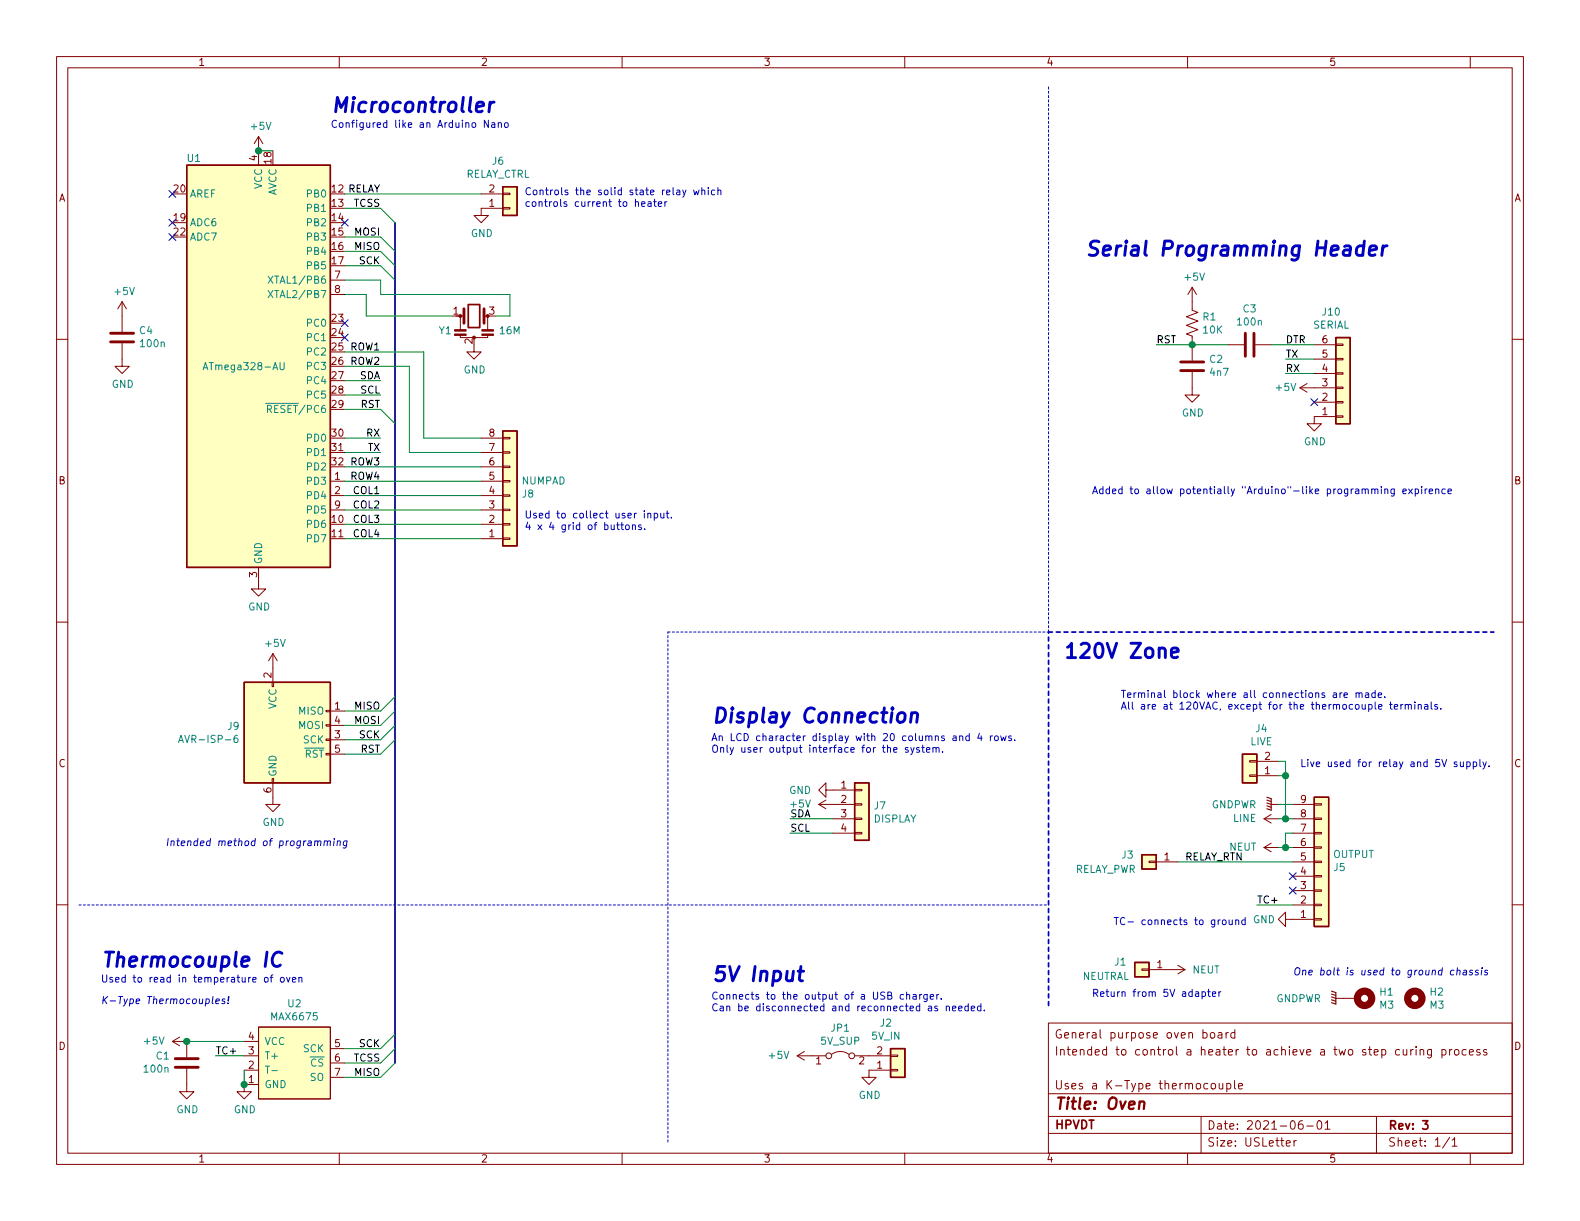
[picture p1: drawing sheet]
<svg xmlns="http://www.w3.org/2000/svg" width="279mm" height="216mm" viewBox="0 0 279 216" stroke-linecap="round" stroke-linejoin="round" font-family="sans-serif">
<g fill="none" stroke="#840000" stroke-width=".18">
<path d="M10 10h259.4v195.9h-259.4zM12 12h255.4v191.9h-255.4zM60 10v2M110 10v2M160 10v2M210 10v2M260 10v2M45.7 24.1l-.7 1.3M45.7 24.1v5.1M45.7 24.1l.8 1.3M85.1 34.3h3.8M88.9 34.2h1.3v.2h-1.3z"/>
<path d="M88.9 36.7h1.3v.3h-1.3zM88.9 36.8h-3.8v1.3h1.3l-1.3 1.3-1.3-1.3h1.3M10 60h2M21.6 53.3l-.8 1.3M21.6 53.3v5.4M21.6 53.3l.8 1.3M58.4 49.5h2.6M58.4 52.1h2.6M80.6 55.9h1.3M81.4 59.2v.5h4.8v-.5M81.4 55.9v2.4M85.7 55.9h.7"/>
<path d="M86.2 55.9v2.5M210.8 50.8v4.1l1 .3-2 .8 2 .8-2 .7 2 .8-2 .8 1 .3v4.4M210.8 50.8l-.7 1.3M210.8 50.8l.8 1.3M267.4 60h2M21.6 60.7v4.1h1.3l-1.3 1.2-1.3-1.2h1.3M83.8 61v1.2h1.3l-1.3 1.3-1.3-1.3h1.3M85.1 77.5h3.8M88.9 79.9h1.3v.2h-1.3zM88.9 77.3h1.3v.3h-1.3zM210.8 65.8v4.1h1.3l-1.3 1.2-1.3-1.2h1.3M217.2 61h2.8"/>
<path d="M222 61h2.8M229.9 68.6l1.2 .7M229.9 68.6h6.3M231.1 67.8l-1.2 .8M232.4 61h3.8M232.4 71.1h3.8M232.4 66h3.8M232.4 63.5h3.8M236.2 63.4h1.3v.2h-1.3zM236.2 60.8h1.3v.3h-1.3zM236.2 65.9h1.3v.3h-1.3zM236.2 71h1.3v.2h-1.3z"/>
<path d="M236.2 73.5h1.3v.3h-1.3zM236.2 68.5h1.3v.2h-1.3zM236.2 73.7h-3.8v1.2h1.3l-1.3 1.3-1.3-1.3h1.3M58.4 90.2h2.6M58.4 87.6h2.6M58.4 85.1h2.6M85.1 95.3h3.8M85.1 92.7h3.8M85.1 90.2h3.8M85.1 87.6h3.8M85.1 85.1h3.8M85.1 82.6h3.8"/>
<path d="M85.1 80h3.8M88.9 82.4h1.3v.3h-1.3zM88.9 85h1.3v.2h-1.3zM88.9 90h1.3v.3h-1.3zM88.9 92.6h1.3v.2h-1.3zM88.9 95.1h1.3v.3h-1.3zM88.9 87.5h1.3v.3h-1.3zM10 110h2M45.7 100.3v3.8h1.3l-1.3 1.3-1.3-1.3h1.3M48.3 115.6l-.8 1.2M48.3 115.6v5.1M48.3 115.6l.7 1.2"/>
<path d="M267.4 110h2M48.1 137.7h.3v.7h-.3zM48.1 120.7h.3v.7h-.3zM48.3 138.4v3.8h1.2l-1.2 1.3-1.3-1.3h1.3M57.7 133.2h.7v.3h-.7zM57.7 130.7h.7v.2h-.7zM57.7 128.1h.7v.3h-.7zM57.7 125.6h.7v.3h-.7zM58.4 125.7h2.6M58.4 130.8h2.6M58.4 128.3h2.6M58.4 133.4h2.6"/>
<path d="M146 139.7v-1.3l-1.2 1.3 1.2 1.3v-1.3h5.1M151.1 139.6h1.3v.2h-1.3zM221 134.5h1.2v.2h-1.2zM221 137h1.2v.3h-1.2zM222.2 137.2h3.9M222.2 134.6h3.9M10 160h2M144.8 142.2l1.2 .8M144.8 142.2h6.3M146 141.5l-1.2 .7M147.3 144.8h3.8M147.3 147.3h3.8"/>
<path d="M151.1 147.2h1.3v.2h-1.3zM151.1 144.7h1.3v.2h-1.3zM151.1 142.1h1.3v.3h-1.3zM203.2 152.3h1.3v.2h-1.3zM204.5 152.4h3.8M223.5 144.8h2.6M223.5 149.9h2.6M223.5 144.8l1.3 .7M223.5 149.9l1.3 .7M224.8 142.2h1.3M224.8 144l-1.3 .8M224.8 149.1l-1.3 .8"/>
<path d="M228.6 142.2h3.8M228.6 144.8h3.8M228.6 147.3h3.8M228.6 157.5h3.8M228.6 154.9h3.8M228.6 152.4h3.8M228.6 149.9h3.8M232.4 147.2h1.3v.2h-1.3zM232.4 144.7h1.3v.2h-1.3zM232.4 142.1h1.3v.3h-1.3zM232.4 149.7h1.3v.3h-1.3zM232.4 154.8h1.3v.3h-1.3z"/>
<path d="M232.4 157.4h1.3v.2h-1.3zM232.4 159.9h1.3v.2h-1.3zM232.4 152.3h1.3v.2h-1.3zM267.4 160h2M201.9 171.3h1.3v.3h-1.3zM203.2 171.5h6.3M208.3 170.7l1.2 .8M209.5 171.5l-1.2 .7M227.3 162.6v-1.3l-1.2 1.3 1.2 1.2v-1.2h5.1M228.6 160h3.8M232.4 162.4h1.3v.3h-1.3zM236.2 176.5h3.8"/>
<path d="M30.5 184.2h2.5v2.7M30.5 184.2l1.2 .7M31.7 183.4l-1.2 .8M33 189v4h1.3l-1.3 1.3-1.3-1.3h1.3M43.2 184.2h2.5M43.2 189.2h2.5M43.2 186.7h2.5M45.7 181.6h12.7v12.7h-12.7zM45.7 191.8h-2.5v1.2h1.2l-1.2 1.3-1.3-1.3h1.3M58.4 185.4h2.6M58.4 188h2.6M58.4 190.5h2.6"/>
<path d="M141 186.7h5M141 186.7l1.2 .8M142.2 185.9l-1.2 .8M147.1 186.4a2.53 2.53 0 0 1 3 0M151.1 186.7h6.4M157.5 186.6h1.2v.2h-1.2zM157.5 189.1h1.2v.3h-1.2zM157.5 189.2h-3.8v1.3h1.2l-1.2 1.3-1.3-1.3h1.3M185.4 180.9h82v23h-82zM185.4 197.4h82M185.4 193.4h82M212.4 197.4v6.5"/>
<path d="M214.1 182.7l.2-.1 .4 .1v.7l-.2 .2-.4-.2zM214.2 191.7l.3-.1 .4 .1v.7l-.2 .2-.5-.2zM215.4 182.7h.6l.1 .9M215.6 191.6l.1 .9 .3 .1 .2-.2M216.1 182.9l-.5 .1-.2 .2 .2 .4 .5-.1M216.2 191.6v1M216.8 182.6v1M216.9 191.6h.5l.3 .2-.2 .7h-.6M216.9 191.6v1.5M217.2 182.6l-.3 .1-.1 .2M218.3 191.1v1.3l.2 .2M218.4 182.7l-.4-.1-.3 .3v.5l.3 .2 .4-.1"/>
<path d="M218.4 182.1v1.5M219 192.1l.7-.2v-.3h-.5l-.2 .2 .1 .7h.6M230.3 198.2a.62 .62 0 0 0-.7 .6l.1 .7 .2 .2 .5-.2 .1-.5-.2-.2h-.4l-.3 .2M231.1 199.1h1.1M233.1 198.2h.3a.94 .94 0 0 1 0 1.5 .82 .82 0 0 1-.3-1.5zM234.3 198.6l.4-.4v1.5M234.3 199.7h.9M243.4 197.4v6.5M247.5 185.6h-.4l-.3 .3v.5l.3 .2 .4-.1M248.1 185.6l.1 .9 .4 .1 .2-.2M248.8 185.6v1M249.5 185.6v1"/>
<path d="M249.9 185.6l-.4 .3M250.4 185.1v.1M250.4 185.6v1M251.1 185.7l.2-.1h.4l.1 1M251.1 185.6v1M253.1 185.6v1.2l-.3 .3-.3-.1M253.1 185.6h-.4l-.3 .3 .1 .5 .2 .2 .4-.1M255 185.6h.4l.3 .3-.1 .5-.2 .2-.4-.1M255 185.6v1.5M256.3 185.6v1M256.8 185.6l-.5 .3M257.3 185.7l.2-.1 .4 .1v.7l-.2 .2-.4-.2z"/>
<path d="M259.3 185.6h-.5l-.3 .3 .1 .5 .2 .2 .5-.1M259.8 186.1l.8-.2-.1-.3h-.5l-.2 .2 .1 .7h.6M261.7 185.6a.37 .37 0 0 0-.6 .2l.1 .2 .5 .1 .1 .2-.3 .3-.4-.1M262.9 185.6h-.4l-.2 .2 .1 .2 .5 .1v.4h-.6M60 203.9v2M110 203.9v2M160 203.9v2M185.4 200.4h82M210 203.9v2M227.5 202.2l.7-.2-.1-.2-.4-.1-.2 .2v.7h.6M228.8 201.7v1M229.2 201.7l-.3 .1-.1 .2"/>
<path d="M256.4 201.1l-1.3 1.9M256.8 201.6l.4-.4v1.5M256.8 202.7h.9M260 203.9v2"/>
<circle cx="146.6" cy="186.7" r=".51"/>
<circle cx="150.6" cy="186.7" r=".51"/>
</g>
<path d="M82.8 53.8h2v4.1h-2zM251.6 198.2h.9l-.5 .6 .4 .1v.6l-.2 .2-.6-.2" fill="none" stroke="#840000" stroke-width=".3"/>
<path d="M201.5 194.9a.52 .52 0 0 1 .9 .1l-.1 1.1" fill="none" stroke="#840000" stroke-width=".41"/>
<path d="M19.6 58.9h4M82 54.6v2.6M85.6 54.6v2.6M220.2 58.9v4.1M221.7 58.9v4.1M19.6 60.5h4M208.8 64h4.1M208.8 65.5h4.1M31 187.2h4.1M31 188.7h4.1" fill="none" stroke="#840000" stroke-width=".51"/>
<g fill="#ffffc2" stroke="#ffffc2" stroke-width=".18">
<path d="M236.2 59.7h2.6v15.2h-2.6z"/>
<path d="M45.7 181.6h12.7v12.7h-12.7z"/>
<path d="M43.2 120.7h15.2v17.7h-15.2z"/>
<path d="M88.9 76.2h2.5v20.3h-2.5z"/>
<path d="M151.1 138.4h2.6v10.2h-2.6z"/>
<path d="M232.4 141h2.5v22.8h-2.5z"/>
<path d="M88.9 33h2.5v5.1h-2.5z"/>
<path d="M219.7 133.4h2.5v5h-2.5z"/>
<path d="M157.5 185.4h2.5v5.1h-2.5z"/>
<path d="M201.9 151.1h2.6v2.6h-2.6z"/>
<path d="M200.7 170.2h2.5v2.5h-2.5z"/>
<path d="M33 29.2h25.4v71.1h-25.4z"/>
</g>
<path d="M33 29.2h25.4v71.1h-25.4zM88.9 33h2.5v5.1h-2.5zM236.2 59.7h2.6v15.2h-2.6zM88.9 76.2h2.5v20.3h-2.5zM43.2 120.7h15.2v17.7h-15.2zM151.1 138.4h2.6v10.2h-2.6zM219.7 133.4h2.5v5h-2.5zM201.9 151.1h2.6v2.6h-2.6zM232.4 141h2.5v22.8h-2.5zM200.7 170.2h2.5v2.5h-2.5zM157.5 185.4h2.5v5.1h-2.5z" fill="none" stroke="#840000" stroke-width=".25"/>
<g fill="#840000" stroke="#840000" stroke-width=".18">
<path d="M80.4 59.1h2v.2h-2z"/>
<path d="M80.4 58.3h2v.2h-2z"/>
<path d="M85.2 59.1h2v.2h-2z"/>
<path d="M85.2 58.3h2v.2h-2z"/>
<circle cx="81.4" cy="55.9" r=".25"/>
</g>
<g fill="none" stroke="#008484" stroke-width=".18">
<path d="M47.4 48.8l.9 1.3M47.4 51.4l.9 1.2M48.3 48.8l-.9 1.3M48.3 51.4l-.9 1.2M35.9 65.4l.4-1.3 .5 1.3M36 65h.6M47 71.3h1.3M47.3 72.3h.6l.1-.2v-.3l-.2-.1h-.5v1.2M47.6 72.3l.4 .6M49.5 64.1v1.1l.3 .2h.2l.2-.2v-1.1M31.6 131.3l.4-1.3 .4 1.3M31.7 130.9h.6"/>
<path d="M42 130l-.4 .1a.87 .87 0 0 0 0 1.2l.4-.1v-.6l-.4-.1-.2 .3M48.1 189.3h.9"/>
</g>
<g fill="none" stroke="#840000" stroke-width="1.3">
<circle cx="241.3" cy="176.5" r="1.27"/>
<circle cx="250.2" cy="176.5" r="1.27"/>
</g>
<path d="M224 141l.8 .2v2.1l-.8-.3M224 141.5l.8 .2M224 142l.8 .2M224 142.5l.8 .2M235.5 175.3l.7 .2v2l-.7-.2M235.5 175.8l.7 .2M235.5 176.3l.7 .2M235.5 176.8l.7 .2" fill="none" stroke="#840000" stroke-width=".2"/>
<path d="M118.1 111.8h67.3M185.4 111.8v-96.6M14 160h171.4M118.1 201.9v-90.1" fill="none" stroke="#0000c2" stroke-width=".18" stroke-dasharray=".4 .4"/>
<path d="M185.4 111.8h78.8M185.4 177.8v-66" fill="none" stroke="#0000c2" stroke-width=".3" stroke-dasharray=".7 .7"/>
<path d="M69.8 39.4v148.6" fill="none" stroke="#000084" stroke-width=".3"/>
<g fill="none" stroke="#008400" stroke-width=".18">
<path d="M45.7 26.7h2.6M61 36.8h6.3l2.5 2.6M61 34.3h24.1M61 52.1h3.8v3.8h15.2M61 49.5h6.3v2.6h22.9v3.8h-2.6M61 41.9h6.3l2.5 2.6M61 44.5h6.3l2.5 2.5M61 47h6.3l2.5 2.5M61 62.2h13.9v15.3h10.2M61 77.5h6.3M61 64.8h11.4v15.2h12.7M61 72.4h6.3l2.5 2.5"/>
<path d="M61 69.9h6.3M61 67.3h6.3M204.5 61h12.7M224.8 61h7.6M227.3 66h5.1M227.3 63.5h5.1M61 82.6h24.1M61 85.1h24.1M61 80h6.3M61 95.3h24.1M61 92.7h24.1M61 90.2h24.1"/>
<path d="M61 87.6h24.1M69.8 130.8l-2.5 2.6h-6.3M69.8 128.3l-2.5 2.5h-6.3M69.8 123.2l-2.5 2.5h-6.3M69.8 125.7l-2.5 2.6h-6.3M226.1 137.2h1.2M226.1 134.6h1.2v10.2M139.7 147.3h7.6M139.7 144.8h7.6M208.3 152.4h20.3M226.1 149.9h2.5M226.1 144.8h2.5"/>
<path d="M226.1 142.2h2.5M228.6 147.3h-1.3v2.6M222.2 160h6.4M33 184.2h10.2M38.1 186.7h5.1M43.2 189.2v2.6M69.8 185.4l-2.5 2.6h-6.3M69.8 182.9l-2.5 2.5h-6.3M69.8 188l-2.5 2.5h-6.3"/>
</g>
<g fill="none" stroke="#0000c2" stroke-width=".18">
<path d="M86.4 21.3v1.2l-.8-1.2v1.2M87 21.7h.5v.8M87.5 22h-.4l-.2 .2 .1 .3h.5M88.1 21.8l.2-.1h.3l.1 .8M88.1 21.7v.8M89.3 21.8l.2-.1 .3 .1 .1 .5-.2 .2h-.2l-.2-.1zM113.5 36.1l.6-.1-.1-.3h-.4l-.1 .1v.6h.5M114.6 35.7h.5v.8M115.1 36h-.4l-.1 .2v.2h.5M115.6 35.7h.5M115.7 35.2v1.1l.4 .2M116.4 36.1l.6-.1v-.3h-.4l-.2 .1 .1 .6h.5"/>
<path d="M117.6 35.7v.8M117.9 35.7h-.2l-.1 .2M120.7 33.6l.3 .8M121.3 33.6l-.4 1.1-.2 .2M122.7 33.6l.2 .8 .2-.6 .3 .6 .2-.8M124.1 33.7l.2-.1 .3 .1v.7M124.1 33.2v1.2M125.2 33.2v.1M125.2 33.6v.8M126.4 33.7l-.4-.1-.2 .2 .1 .6h.5M126.9 33.7l.2-.1 .3 .1 .1 .7M126.9 33.2v1.2"/>
<path d="M109 92.8h.5M109.2 92.4v1.1l.3 .1M109.8 92.8h.5M110 92.4v1.1l.3 .1M110.7 92.9l.1-.1 .4 .1 .1 .5-.1 .2h-.4l-.1-.1zM111.8 92.9l.2-.1 .3 .1 .1 .7M111.8 92.8v.8M113.4 92.9l-.3-.1-.2 .2 .1 .2 .4 .1v.3h-.5M113.9 90.3v.1M113.9 90.8v.8M114 93.5v.1M114.6 90.9l.1-.1h.3l.1 .8"/>
<path d="M114.6 90.8v.8M115.7 90.8h.4l.2 .2-.1 .5h-.5M115.7 90.8v1.2M116.8 90.8l.1 .7 .3 .1 .2-.1M117.4 90.8v.8M117.8 90.8h.5M118 90.3v1.1l.3 .2M118.7 91.5v.1M244.3 86v.2M244.3 86.5v.8M244.9 86.6l.2-.1h.3v.8M244.9 86.5v.8"/>
<path d="M246.6 86.5l-.1 1.1-.2 .1h-.3M246.6 86.5h-.4l-.3 .2 .2 .5h.5M248.1 86.9l.6-.1-.1-.3h-.3l-.2 .1v.6h.5M249.1 86.5l.7 .8M249.8 86.5l-.7 .8M250.3 86.5h.3l.3 .2-.2 .5h-.4M250.3 86.5v1.2M251.4 86v.2M251.4 86.5v.8M252 86.5v.8M252.4 86.5h-.3l-.1 .2M252.7 86.9l.6-.1v-.3h-.4l-.2 .1 .1 .6h.5"/>
<path d="M253.9 86.6l.2-.1h.3v.8M253.9 86.5v.8M255.6 86.5h-.4l-.2 .2 .1 .5h.5M256.1 86.9l.6-.1-.1-.3h-.4l-.1 .1v.6h.5M158 132.6l.6-.1v-.3h-.4l-.2 .2 .1 .6h.5M160.6 132.2h-.3l-.2 .2v.1l.5 .2v.3h-.5M161.1 132.2l.3 .8M161.6 132.2l-.4 1.1-.1 .2M162.6 132.2h-.3l-.2 .2v.1l.5 .2v.3h-.5M163 132.2h.5M163.2 131.7v1.1l.3 .2M163.8 132.6l.6-.1v-.3h-.4l-.2 .2 .1 .6h.5"/>
<path d="M165 132.3l.2-.1h.3v.8M165 132.2v.8M165.5 132.4l.2-.2h.3l.1 .8M166.7 132.9v.1M168.6 130.2h.4l.1 .8M169.1 130.4l-.4 .1-.2 .2 .1 .2h.5M169.7 130.3l.2-.2 .3 .1 .1 .8M169.7 130.1v.9M171.4 130.2l-.4-.1-.2 .3 .1 .5h.5M171.4 129.7v1.3M173.2 129.6l-.3 .9h.8M173.5 130.1v.9"/>
<path d="M175.1 130.1v.9M175.5 130.1l-.4 .3M176 130.2l.3-.1 .2 .3v.3l-.2 .3-.3-.1-.1-.2zM177 130.1l.2 .9 .2-.6 .3 .6 .2-.9M178.8 130.2l-.3-.1-.1 .2v.2l.4 .1v.3h-.4M179.4 130.8v.2M235.8 122.6h.5v.7M236.3 122.8l-.4 .1-.2 .1 .1 .3h.5M237 122.5v.8M237.3 122.5l-.2 .1-.1 .1M237.7 122.9l.6-.1-.1-.2-.4-.1-.1 .2v.6h.5M239.8 122.6l.2-.1 .3 .1v.7"/>
<path d="M239.8 122.5v.8M240.3 122.7l.2-.2 .3 .1 .1 .7M241.5 122.6h.5v.7M242 122.8l-.4 .1-.2 .1 .1 .3h.5M243.2 122.6l-.4-.1-.2 .2 .1 .6h.5M243.2 122.1v1.2M243.7 122.9l.6-.1v-.2l-.4-.1-.2 .2 .1 .6h.5M243.8 125l.6-.1-.1-.3h-.3l-.2 .1v.6h.5M244.9 123.2v.1M245.7 124.6h.5M245.9 124.1v1.1l.3 .2M246.6 125l.6-.1-.1-.3h-.4l-.1 .1v.6h.5"/>
<path d="M247.7 124.6v.8M248.1 124.6h-.3l-.1 .2M248.5 124.7l.2-.1h.3v.8M248.5 124.6v.8M249 124.7l.2-.1h.3l.1 .8M250.2 124.1v.2M250.2 124.6v.8M250.8 124.7l.2-.1h.3v.8M250.8 124.6v.8M251.9 124.6h.5l.1 .8M252.5 124.9h-.4l-.2 .2v.2h.6M253.1 124.1v1.1l.2 .2"/>
<path d="M254.2 124.6h-.3l-.2 .1 .1 .2 .4 .1v.3h-.5M254.8 125.3v.1M257.6 134.8l-.3-.1-.2 .2 .1 .2 .4 .1v.3h-.5M258.2 134.7l.1 .8 .3 .1 .2-.2M258.8 134.7v.9M259.4 134.8l.3-.1 .3 .3-.1 .5h-.5M259.4 134.7v1.3M260.5 134.8l.4-.1 .2 .3-.1 .5h-.5M260.5 134.7v1.3M261.7 134.3v1.1l.2 .2M262.2 134.7l.3 .9M262.8 134.7l-.4 1.2-.2 .1"/>
<path d="M263.3 135.4v.2M55.7 148.8l.2-.1h.3l-.1 .8M56.2 148.9l.2-.2h.3v.8M57.4 148.8l.2-.1h.3l-.1 .8M57.4 148.7l-.1 .8M57.9 148.9l.2-.2h.3v.8M59.1 148.7l-.1 .8M59.1 148.3v.1M59.7 148.8l.2-.1h.3l-.1 .8M59.7 148.7l-.1 .8M61.4 148.7l-.2 1-.2 .3-.3-.1M61.4 148.7h-.4l-.3 .2 .1 .6h.5"/>
<path d="M37.7 176.2l-.2 1.1 .2 .2M38.2 177l.6-.1v-.2h-.5l-.2 .6 .2 .2 .4-.1M39.8 176.7l-.3-.1-.2 .3 .4 .2v.3h-.5M40.3 177.3v.2M40.4 176.2v.8M46.9 172.9l.3-.1 .2 .3-.1 .5-.3 .1-.2-.2zM47.8 172.8h.5M48.3 172.4l-.3 .2v1.1M49.7 172.9l.3-.1 .3 .3-.2 .5-.3 .1-.2-.3zM50.7 172.8l.3 .9 .3-.9M51.7 173.2l.6-.1-.1-.2-.3-.1-.2 .2 .1 .6h.4M52.9 172.9l.1-.1 .3 .1 .1 .8"/>
<path d="M52.9 172.8v.9M159.8 175.9l-.4-.1-.2 .3 .1 .5h.5M160.3 176l.2-.2 .3 .1 .1 .8M160.3 175.4v1.3M161.5 175.9h.5v.8M162 176.1l-.4 .1-.2 .2 .1 .2h.5M162.6 175.8v.9M163 175.8l-.3 .1-.1 .2M164 175.8l-.1 1.2-.2 .1-.3-.1M164 175.9l-.4-.1-.3 .3 .2 .5h.5M164.5 176.3l.6-.2-.1-.2-.3-.1-.2 .2 .1 .6h.4M165.7 175.8v.9"/>
<path d="M165.8 178l-.3-.1-.2 .2 .1 .2 .4 .1v.3h-.5M166 175.8l-.2 .1-.1 .2M166.4 176.6v.1M167.3 178l.2-.1 .3 .1 .1 .7M167.3 177.9v.8M168.4 178.3l.6-.1v-.2l-.4-.1-.2 .2 .1 .6h.5M169.5 178.3l.6-.1v-.2l-.4-.1-.2 .2 .1 .6h.5M171.2 178l-.4-.1-.2 .2 .1 .6h.5M171.2 177.5v1.2M171.8 178.3l.6-.1-.1-.2-.4-.1-.1 .2v.6h.5M173.5 178l-.4-.1-.3 .2 .2 .6h.5M173.5 177.5v1.2"/>
<path d="M174.1 178.6v.1M212.6 175.4h.3l.3 .2-.1 .5h-.5M212.6 175.4v1.2M213.5 175.4h.5M213.7 174.9v1.1l.3 .2M214.4 175.8l.6-.1-.1-.3h-.3l-.2 .1 .1 .6h.4M215.5 175.4v.8M215.9 175.4l-.4 .2M216.3 162.7h.3l.2 .2-.1 .5-.3 .1-.2-.1zM217.3 162.7l.1 .7 .3 .1 .2-.1M217.9 162.7v.8M218.5 162.8l.2-.1h.3v.8"/>
<path d="M218.5 162.7v.8M220.2 162.7h-.4l-.2 .2 .1 .5h.5M220.2 162.2v1.3M257.1 171.6h-.5l-.1 .6 .2 .2 .3-.1M257.7 171.7l.2-.1h.3l-.1 .8M257.7 171.1l-.1 1.3M258.8 171.6h.5v.8M259.3 171.9h-.4l-.2 .2v.2h.6M260.4 171.6h-.3l-.2 .1v.2l.4 .1v.3h-.5M261.4 171.6h-.3l-.2 .2 .5 .2-.1 .3h-.4M262 171.6l-.1 .8M262.1 171.1v.1"/>
<path d="M263.1 171.6h-.3l-.2 .1v.2l.4 .1v.3h-.5"/>
</g>
<g fill="none" stroke="#0000c2" stroke-width=".51">
<path d="M86.7 18.1l-.2 1.7M87.4 18.1a.75 .75 0 0 0-.8 .4M241.2 43.6a.85 .85 0 0 0-1.3 .3l-.1 .8 .2 .3 .2 .2 .8-.2M241.3 42.6l-.3 2.6M242.2 44.3l1.2-.2-.1-.5-.7-.1-.4 .3v1.2l.2 .2 .8-.2M244.6 43.5l-.3 1.7M245.3 43.5a.81 .81 0 0 0-.8 .4M207.1 115.4l1.3-.2-.2-.5-.7-.1-.4 .3v1l.2 .3 .2 .1 .7-.1M158.9 126.3a.68 .68 0 0 1 1.1 0v.9a.71 .71 0 0 1-.7 .5 .71 .71 0 0 1-.7-.5l.1-.7zM161.2 126.3a.64 .64 0 0 1 1.1 .1l-.2 1.3M161.2 126l-.2 1.7M49.9 168.6a.94 .94 0 0 0-1.5 .4 1.22 1.22 0 0 0 .4 1.9l.8-.3"/>
<path d="M141.1 171.7h1M141.6 170.9l-.2 2.2v.2l.5 .1"/>
</g>
<g fill="#008400" stroke="#008400" stroke-width=".25">
<circle cx="227.3" cy="144.8" r=".51"/>
<circle cx="227.3" cy="149.9" r=".51"/>
<circle cx="43.2" cy="191.8" r=".51"/>
<circle cx="227.3" cy="137.2" r=".51"/>
<circle cx="45.7" cy="26.7" r=".51"/>
<circle cx="33" cy="184.2" r=".51"/>
<circle cx="210.8" cy="61" r=".51"/>
</g>
<g fill="none" stroke="#000084" stroke-width=".18">
<path d="M29.9 38.8l1.2 1.2M29.9 33.7l1.2 1.2M31.1 38.8l-1.2 1.2M31.1 33.7l-1.2 1.2M60.4 38.8l1.2 1.2M61.6 38.8l-1.2 1.2M29.9 41.3l1.2 1.2M31.1 41.3l-1.2 1.2M60.4 56.5l1.2 1.3M60.4 59.1l1.2 1.2M61.6 56.5l-1.2 1.3M61.6 59.1l-1.2 1.2"/>
<path d="M231.8 70.5l1.2 1.2M233 70.5l-1.2 1.2M228 154.3l1.2 1.2M228 156.9l1.2 1.2M229.2 154.3l-1.2 1.2M229.2 156.9l-1.2 1.2"/>
</g>
<g font-size="3.5" fill="#0000c2">
<text x="58.4" y="19.9">Microcontroller</text>
<text x="191.8" y="45.3">Serial Programming Header</text>
<text x="188" y="116.4">120V Zone</text>
<text x="125.7" y="127.8">Display Connection</text>
<text x="17.8" y="171">Thermocouple IC</text>
<text x="125.7" y="173.6">5V Input</text>
</g>
<text font-size="2.8" fill="#840000" x="186.4" y="196.2">Title: Oven</text>
<g font-size="2.1" fill="#840000">
<text x="186.4" y="183.6">General purpose oven board</text>
<text x="186.4" y="186.6">Intended to control a heater to achieve a two step curing process</text>
<text x="186.4" y="192.6">Uses a K-Type thermocouple</text>
<text x="186.4" y="199.6">HPVDT</text>
<text x="213.4" y="199.7">Date: 2021-06-01</text>
<text x="213.4" y="202.7">Size: USLetter</text>
<text x="245.4" y="199.7">Rev: 3</text>
<text x="245.4" y="202.7">Sheet: 1/1</text>
</g>
<g font-size="1.8" fill="#840000">
<text x="35" y="11.6">1</text>
<text x="85" y="11.6">2</text>
<text x="135" y="11.6">3</text>
<text x="185" y="11.6">4</text>
<text x="235" y="11.6">5</text>
<text x="45.5" y="28.4" transform="rotate(-90 45.5 28.4)">4</text>
<text x="48" y="28.9" transform="rotate(-90 48 28.9)">18</text>
<text x="10.4" y="35.6">A</text>
<text x="30.8" y="34">20</text>
<text x="86.5" y="34">2</text>
<text x="267.8" y="35.6">A</text>
<text x="30.8" y="39.1">19</text>
<text x="30.8" y="41.7">22</text>
<text x="58.7" y="36.6">13</text>
<text x="58.7" y="39.1">14</text>
<text x="58.7" y="41.7">15</text>
<text x="86.5" y="36.6">1</text>
<text x="58.7" y="44.2">16</text>
<text x="58.7" y="46.7">17</text>
<text x="59.2" y="49.3">7</text>
<text x="59.2" y="51.8">8</text>
<text x="58.7" y="56.9">23</text>
<text x="58.7" y="59.4">24</text>
<text x="80.2" y="55.6">1</text>
<text x="86.5" y="55.6">3</text>
<text x="58.7" y="62">25</text>
<text x="58.7" y="64.5">26</text>
<text x="83.6" y="60.8" transform="rotate(-90 83.6 60.8)">2</text>
<text x="233.8" y="65.8">4</text>
<text x="233.8" y="63.2">5</text>
<text x="233.8" y="60.7">6</text>
<text x="58.7" y="67.1">27</text>
<text x="58.7" y="69.6">28</text>
<text x="233.8" y="70.9">2</text>
<text x="233.8" y="68.3">3</text>
<text x="58.7" y="72.1">29</text>
<text x="58.7" y="77.2">30</text>
<text x="86.5" y="77.2">8</text>
<text x="233.8" y="73.4">1</text>
<text x="58.7" y="79.8">31</text>
<text x="58.7" y="82.3">32</text>
<text x="86.5" y="82.3">6</text>
<text x="86.5" y="79.8">7</text>
<text x="10.4" y="85.6">B</text>
<text x="59.2" y="84.8">1</text>
<text x="59.2" y="87.4">2</text>
<text x="59.2" y="89.9">9</text>
<text x="86.5" y="89.9">3</text>
<text x="86.5" y="87.4">4</text>
<text x="86.5" y="84.8">5</text>
<text x="267.8" y="85.6">B</text>
<text x="58.7" y="92.5">10</text>
<text x="58.7" y="95">11</text>
<text x="86.5" y="95">1</text>
<text x="86.5" y="92.5">2</text>
<text x="45.5" y="102.1" transform="rotate(-90 45.5 102.1)">3</text>
<text x="48" y="119.9" transform="rotate(-90 48 119.9)">2</text>
<text x="59.2" y="125.5">1</text>
<text x="59.2" y="130.6">3</text>
<text x="59.2" y="128">4</text>
<text x="10.4" y="135.6">C</text>
<text x="59.2" y="133.1">5</text>
<text x="223.7" y="136.9">1</text>
<text x="223.7" y="134.4">2</text>
<text x="267.8" y="135.6">C</text>
<text x="48" y="140.2" transform="rotate(-90 48 140.2)">6</text>
<text x="148.7" y="139.4">1</text>
<text x="148.7" y="142">2</text>
<text x="230" y="142">9</text>
<text x="148.7" y="144.5">3</text>
<text x="148.7" y="147.1">4</text>
<text x="230" y="149.6">6</text>
<text x="230" y="147.1">7</text>
<text x="230" y="144.5">8</text>
<text x="205.9" y="152.1">1</text>
<text x="230" y="154.7">4</text>
<text x="230" y="152.1">5</text>
<text x="230" y="159.8">2</text>
<text x="230" y="157.2">3</text>
<text x="230" y="162.3">1</text>
<text x="204.6" y="171.2">1</text>
<text x="10.4" y="185.6">D</text>
<text x="44" y="183.9">4</text>
<text x="59.2" y="185.2">5</text>
<text x="267.8" y="185.6">D</text>
<text x="44" y="191.5">1</text>
<text x="44" y="189">2</text>
<text x="44" y="186.4">3</text>
<text x="59.2" y="187.7">6</text>
<text x="59.2" y="190.2">7</text>
<text x="144.3" y="188.2">1</text>
<text x="151.9" y="188.2">2</text>
<text x="155.1" y="189">1</text>
<text x="155.1" y="186.4">2</text>
<text x="35" y="205.5">1</text>
<text x="85" y="205.5">2</text>
<text x="135" y="205.5">3</text>
<text x="185" y="205.5">4</text>
<text x="235" y="205.5">5</text>
</g>
<g font-size="1.8" fill="#008484">
<text x="44.5" y="23">+5V</text>
<text x="33.2" y="28.6">U1</text>
<text x="87.1" y="29.1">J6</text>
<text x="33.5" y="34.9">AREF</text>
<text x="46.4" y="33.5" transform="rotate(-90 46.4 33.5)">VCC</text>
<text x="48.9" y="34.7" transform="rotate(-90 48.9 34.7)">AVCC</text>
<text x="54.5" y="34.9">PB0</text>
<text x="82.2" y="31.4">RELAY_CTRL</text>
<text x="33.5" y="40">ADC6</text>
<text x="54.5" y="37.5">PB1</text>
<text x="54.5" y="40">PB2</text>
<text x="83.3" y="41.9">GND</text>
<text x="33.5" y="42.5">ADC7</text>
<text x="54.5" y="42.5">PB3</text>
<text x="54.5" y="45.1">PB4</text>
<text x="54.5" y="47.6">PB5</text>
<text x="20.4" y="52.2">+5V</text>
<text x="48.4" y="50.2">XTAL1/PB6</text>
<text x="48.4" y="52.7">XTAL2/PB7</text>
<text x="209.6" y="49.6">+5V</text>
<text x="24.7" y="59.1">C4</text>
<text x="54.5" y="57.8">PC0</text>
<text x="77.7" y="59.1">Y1</text>
<text x="88.5" y="59.1">16M</text>
<text x="212.8" y="56.7">R1</text>
<text x="212.8" y="59">10K</text>
<text x="219" y="57.6">100n</text>
<text x="219.9" y="55.2">C3</text>
<text x="232.2" y="58.1">SERIAL</text>
<text x="233.9" y="55.8">J10</text>
<text x="25" y="61.4">100n</text>
<text x="36.7" y="65.5">ATmega328-AU</text>
<text x="54.5" y="60.3">PC1</text>
<text x="54.5" y="62.9">PC2</text>
<text x="54.5" y="65.4">PC3</text>
<text x="213.9" y="64.2">C2</text>
<text x="19.8" y="68.6">GND</text>
<text x="54.5" y="67.9">PC4</text>
<text x="54.5" y="70.5">PC5</text>
<text x="82" y="66">GND</text>
<text x="214.1" y="66.5">4n7</text>
<text x="225.7" y="69.1">+5V</text>
<text x="48.1" y="73">RESET/PC6</text>
<text x="209" y="73.7">GND</text>
<text x="54.5" y="78.1">PD0</text>
<text x="54.5" y="80.6">PD1</text>
<text x="54.5" y="83.2">PD2</text>
<text x="230.6" y="78.7">GND</text>
<text x="54.5" y="85.7">PD3</text>
<text x="54.5" y="88.3">PD4</text>
<text x="92.3" y="85.7">NUMPAD</text>
<text x="92.4" y="88">J8</text>
<text x="54.5" y="93.3">PD6</text>
<text x="54.5" y="95.9">PD7</text>
<text x="54.5" y="90.8">PD5</text>
<text x="46.4" y="99.8" transform="rotate(-90 46.4 99.8)">GND</text>
<text x="43.9" y="107.9">GND</text>
<text x="47" y="114.4">+5V</text>
<text x="48.9" y="125.4" transform="rotate(-90 48.9 125.4)">VCC</text>
<text x="32.5" y="131.4">AVR-ISP-6</text>
<text x="40.3" y="129.1">J9</text>
<text x="52.9" y="126.4">MISO</text>
<text x="52.9" y="128.9">MOSI</text>
<text x="53.7" y="131.4">SCK</text>
<text x="221.1" y="131.8">LIVE</text>
<text x="222.1" y="129.5">J4</text>
<text x="48.9" y="137.4" transform="rotate(-90 48.9 137.4)">GND</text>
<text x="53.9" y="134">RST</text>
<text x="139.5" y="140.4">GND</text>
<text x="139.9" y="142.8">+5V</text>
<text x="154.6" y="143.1">J7</text>
<text x="214.2" y="142.9">GNDPWR</text>
<text x="46.4" y="146">GND</text>
<text x="154.5" y="145.4">DISPLAY</text>
<text x="218.1" y="145.3">LINE</text>
<text x="190" y="154.4">RELAY_PWR</text>
<text x="198.4" y="151.8">J3</text>
<text x="235.7" y="151.7">OUTPUT</text>
<text x="235.9" y="154">J5</text>
<text x="221.6" y="163.2">GND</text>
<text x="191.3" y="173.3">NEUTRAL</text>
<text x="197.2" y="170.7">J1</text>
<text x="210.9" y="172.1">NEUT</text>
<text x="51" y="178.1">U2</text>
<text x="225.7" y="177.2">GNDPWR</text>
<text x="244" y="178.4">M3</text>
<text x="244.1" y="176">H1</text>
<text x="252.9" y="178.4">M3</text>
<text x="253" y="176">H2</text>
<text x="25.6" y="184.7">+5V</text>
<text x="46.7" y="184.8">VCC</text>
<text x="48.1" y="180.4">MAX6675</text>
<text x="145.2" y="184.7">5V_SUP</text>
<text x="147" y="182.4">JP1</text>
<text x="154.2" y="183.8">5V_IN</text>
<text x="155.7" y="181.5">J2</text>
<text x="25.6" y="189.7">100n</text>
<text x="27.7" y="187.4">C1</text>
<text x="46.7" y="189.9">T-</text>
<text x="46.7" y="187.3">T+</text>
<text x="53.7" y="186.1">SCK</text>
<text x="54.8" y="191.1">SO</text>
<text x="54.9" y="188.6">CS</text>
<text x="136.1" y="187.2">+5V</text>
<text x="31.2" y="196.8">GND</text>
<text x="41.4" y="196.8">GND</text>
<text x="46.7" y="192.4">GND</text>
<text x="151.8" y="194.3">GND</text>
</g>
<g font-size="1.8" fill="#0000c2">
<text x="58.4" y="22.6">Configured like an Arduino Nano</text>
<text x="92.7" y="34.5">Controls the solid state relay which</text>
<text x="92.7" y="36.6">controls current to heater</text>
<text x="193" y="87.4">Added to allow potentially &quot;Arduino&quot;-like programming expirence</text>
<text x="92.7" y="91.7">Used to collect user input.</text>
<text x="92.7" y="93.7">4 x 4 grid of buttons.</text>
<text x="198.1" y="123.4">Terminal block where all connections are made.</text>
<text x="198.1" y="125.5">All are at 120VAC, except for the thermocouple terminals.</text>
<text x="125.7" y="131">An LCD character display with 20 columns and 4 rows.</text>
<text x="125.7" y="133.1">Only user output interface for the system.</text>
<text x="229.9" y="135.6">Live used for relay and 5V supply.</text>
<text x="29.2" y="149.6">Intended method of programming</text>
<text x="196.8" y="163.6">TC- connects to ground</text>
<text x="17.8" y="173.7">Used to read in temperature of oven</text>
<text x="228.6" y="172.5">One bolt is used to ground chassis</text>
<text x="17.8" y="177.5">K-Type Thermocouples!</text>
<text x="125.7" y="176.8">Connects to the output of a USB charger.</text>
<text x="125.7" y="178.8">Can be disconnected and reconnected as needed.</text>
<text x="193" y="176.3">Return from 5V adapter</text>
</g>
<g font-size="1.8">
<text x="58.7" y="34">12 RELAY</text>
<text x="62.6" y="36.6">TCSS</text>
<text x="62.8" y="41.7">MOSI</text>
<text x="62.8" y="44.2">MISO</text>
<text x="63.6" y="46.7">SCK</text>
<text x="62" y="62">ROW1</text>
<text x="62" y="64.5">ROW2</text>
<text x="204.5" y="60.7">RST</text>
<text x="227.3" y="63.2">TX</text>
<text x="227.3" y="60.7">DTR</text>
<text x="227.3" y="65.8">RX</text>
<text x="63.6" y="67.1">SDA</text>
<text x="63.8" y="69.6">SCL</text>
<text x="63.8" y="72.1">RST</text>
<text x="64.8" y="77.2">RX</text>
<text x="62" y="82.3">ROW3</text>
<text x="65" y="79.8">TX</text>
<text x="62" y="84.8">ROW4</text>
<text x="62.6" y="89.9">COL2</text>
<text x="62.6" y="87.4">COL1</text>
<text x="62.6" y="92.5">COL3</text>
<text x="62.6" y="95">COL4</text>
<text x="62.8" y="125.5">MISO</text>
<text x="62.8" y="128">MOSI</text>
<text x="63.6" y="130.6">SCK</text>
<text x="63.8" y="133.1">RST</text>
<text x="139.7" y="147.1">SCL</text>
<text x="139.7" y="144.5">SDA</text>
<text x="209.5" y="152.1">RELAY_RTN</text>
<text x="217.4" y="150.4">NEUT</text>
<text x="222.2" y="159.8">TC+</text>
<text x="63.6" y="185.2">SCK</text>
<text x="38.1" y="186.4">TC+</text>
<text x="62.6" y="187.7">TCSS</text>
<text x="62.8" y="190.2">MISO</text>
</g>
</svg>
